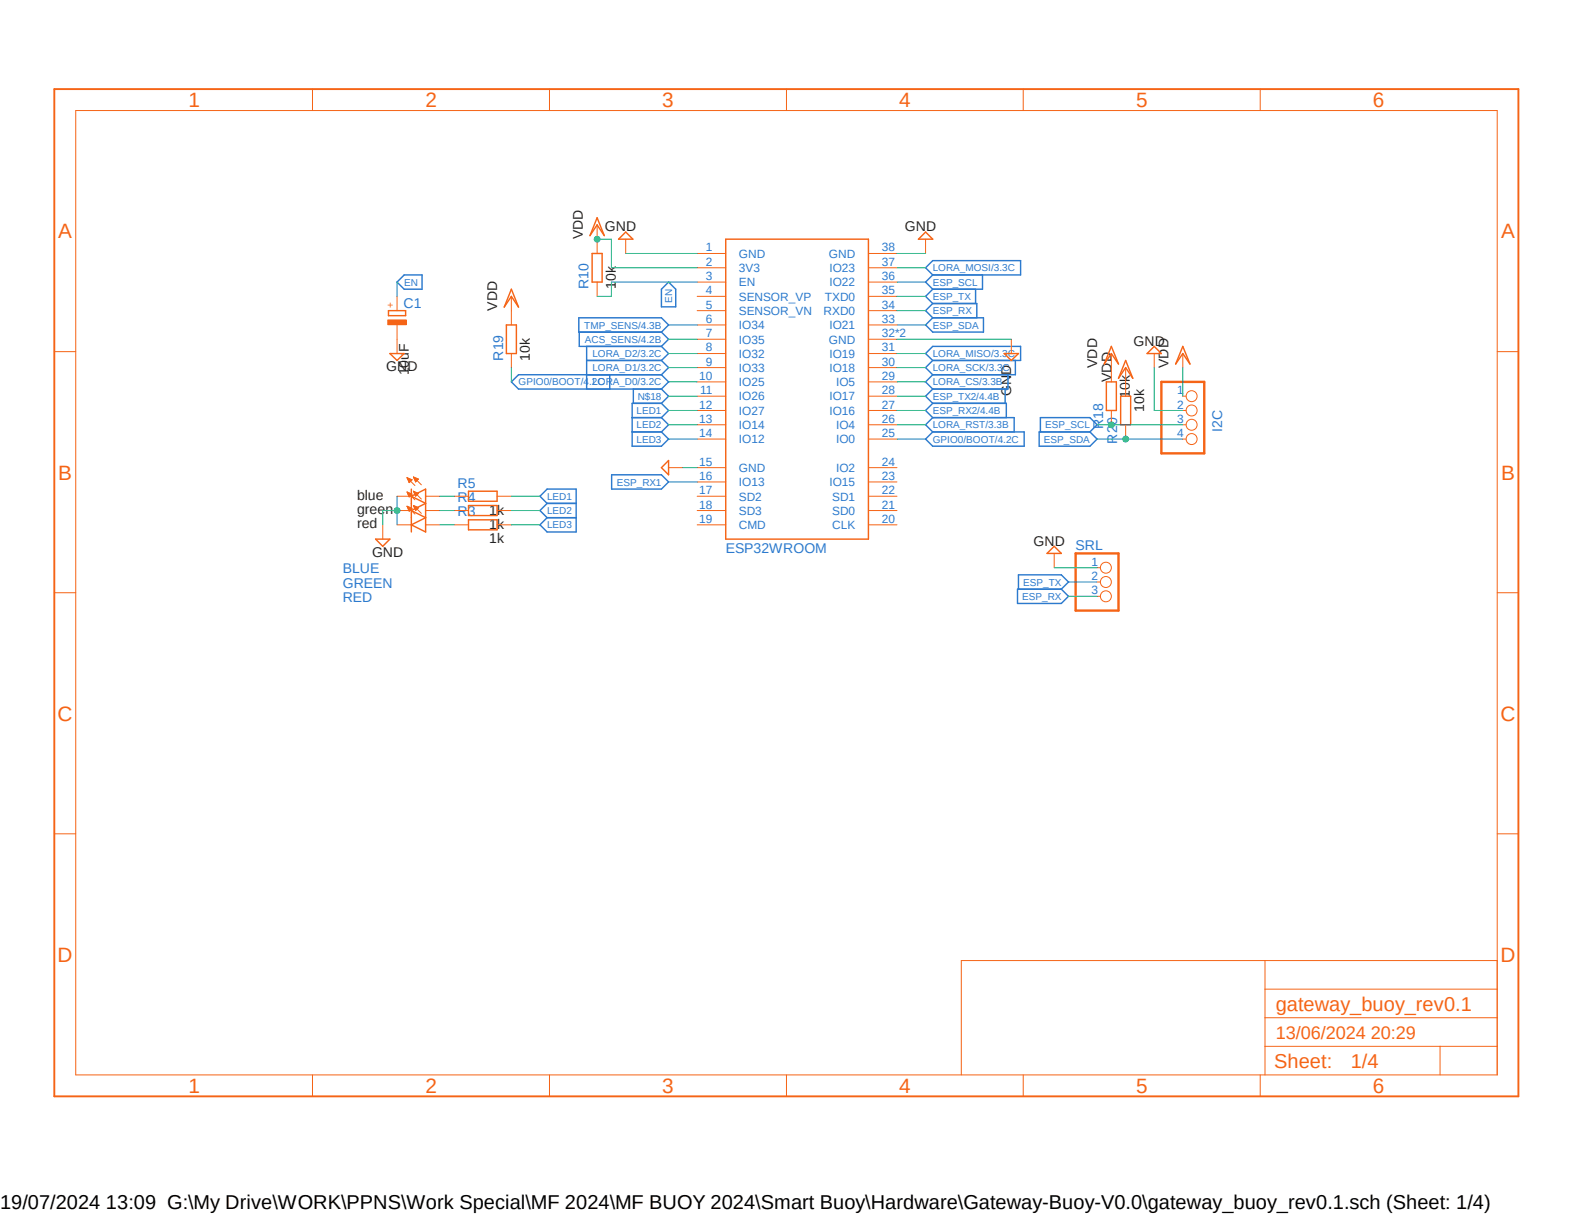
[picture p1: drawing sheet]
<svg xmlns="http://www.w3.org/2000/svg" width="279mm" height="216mm" viewBox="0 0 279 216" stroke-linecap="round" stroke-linejoin="round" font-family="sans-serif">
<path d="M9.1 15.5l261.2 179.9M270.3 15.5l-261.2 179.9" fill="none" stroke="#fff" stroke-width=".18"/>
<g fill="none" stroke="#2c7ace" stroke-width=".25">
<path d="M70.6 50.1l1.2-1.2h3.2v2.5h-3.2zM102.9 56.5h14.7l1.2 1.2-1.2 1.3h-14.7zM103 59v2.6h14.6M117.6 59l1.2 1.3-1.2 1.3M118.8 50.1l1.3 1.3v3.1h-2.5v-3.1zM164.5 47.6l1.3-1.3h15.6v2.6h-15.6zM165.8 53.9l-1.3 1.3 1.3 1.3M165.8 53.9h7.8v2.6M165.8 56.5h9v2.5h-9l-1.3-1.3zM165.8 51.4l-1.3 1.3 1.3 1.2M165.8 48.9l-1.3 1.2 1.3 1.3M173.4 51.4v2.5"/>
<path d="M174.6 48.9v2.5h-8.8M104.3 64.1h13.3M104.3 61.6v7.5M108.4 66.6v2.5M112.4 76.8h5.2M112.4 74.2h5.2M112.6 69.1v2.6M117.6 71.7h-5.2v7.6h5.2l1.2-1.3-1.2-1.2M117.6 66.6h-25.4l-1.3 1.3 1.3 1.2h25.4M117.6 61.6l1.2 1.2-1.2 1.3M117.6 64.1l1.2 1.2-1.2 1.3M117.6 66.6l1.2 1.3-1.2 1.2"/>
<path d="M117.6 69.1l1.2 1.3-1.2 1.3M117.6 71.7l1.2 1.2-1.2 1.3M117.6 74.2l1.2 1.3-1.2 1.3M164.5 78l1.3-1.2h16.2v2.5h-16.2zM164.5 62.8l1.3-1.2h15.6v2.5h-15.6zM165.8 64.1l-1.3 1.2 1.3 1.3M165.8 66.6l-1.3 1.3 1.3 1.2M165.8 74.2l-1.3 1.3 1.3 1.3M165.8 74.2h14.5v2.6M165.8 69.1l-1.3 1.3 1.3 1.3M165.8 71.7h13.1v2.5M165.8 71.7l-1.3 1.2 1.3 1.3"/>
<path d="M178.6 69.1v2.6M179.2 66.6v2.5h-13.4M180.5 64.1v2.5h-14.7M184.7 76.8h9l1.3 1.2-1.3 1.3h-9zM184.9 76.8v-2.6h8.8l1.3 1.3-1.3 1.3M97.2 89.5l-1.2-1.3 1.2-1.3h5.2v7.6h-5.2l-1.2-1.2 1.2-1.3M97.2 89.5l-1.2 1.2 1.2 1.3M97.2 89.5h5.2M97.2 92h5.2M108.7 84.4h8.9l1.2 1.2-1.2 1.3h-8.9zM180.8 104.7h7.8l1.3 1.3-1.3 1.2h-7.8zM181 104.7v-2.5h7.6l1.3 1.2-1.3 1.3"/>
</g>
<g fill="none" stroke="#f56416" stroke-width=".25">
<path d="M106.1 38.7l1.3 3.2-1.3-1.9-1.2 1.9zM69 55.2h3.1v.9h-3.1zM90 57.7h1.8v5.1h-1.8zM90.9 51.4l1.3 3.2-1.3-1.9-1.3 1.9zM105.2 45h1.8v5.1h-1.8zM111.2 41.2l1.3 1.3h-2.6zM129 42.5h25.3v53.3h-25.3zM164.5 41.2l1.3 1.3h-2.6zM178.5 62.8h2.5l-1.3 1.3zM205.1 61.6l1.3 1.2h-2.5zM210.2 61.6l1.3 3.1-1.3-1.9-1.2 1.9zM66.8 95.8h2.5l-1.3 1.3z"/>
<path d="M73.1 88.2l2.5-1.3v7.6l-2.5-1.2 2.5-1.3-2.5-1.3 2.5-1.2zM73.1 86.9v7.6M83.3 92.4h5v1.7h-5zM83.3 87.3h5v1.8h-5zM83.3 89.8h5v1.8h-5zM118.8 81.8v2.6l-1.2-1.3zM187.4 97.1l1.2 1.2h-2.5z"/>
</g>
<g fill="none" stroke="#f56416" stroke-width=".18">
<path d="M13.5 19.6h252.6v171.4h-252.6zM55.5 15.8v3.8M97.7 15.8v3.8M139.8 15.8v3.8M181.9 15.8v3.8M224 15.8v3.8M106.1 40v5M90.9 52.7v5M106.1 50.1v2.6M111.2 42.5v2.5M123.9 45h5.1M123.9 50.1h5.1"/>
<path d="M123.9 52.7h5.1M123.9 55.2h5.1M123.9 57.7h5.1M123.9 47.6h5.1M154.3 45h5.1M154.3 50.1h5.1M154.3 52.7h5.1M154.3 55.2h5.1M154.3 57.7h5.1M154.3 47.6h5.1M164.5 42.5v2.5M9.7 62.5h3.8"/>
<path d="M90.9 62.8v2.5M123.9 60.3h5.1M123.9 62.8h5.1M123.9 65.3h5.1M123.9 72.9h5.1M123.9 67.9h5.1M123.9 70.4h5.1M123.9 75.5h5.1M123.9 78h5.1M154.3 60.3h5.1M154.3 62.8h5.1M154.3 65.3h5.1"/>
<path d="M154.3 72.9h5.1M154.3 67.9h5.1M154.3 70.4h5.1M154.3 75.5h5.1M154.3 78h5.1M179.7 60.3v2.5M205.1 62.8v2.5M210.2 72.9h.6M210.2 70.4h.6M210.2 75.5h.6M210.2 78h.6M210.2 62.8v2.5"/>
<path d="M266.1 62.5h3.8M68 93.3v2.5M70.6 88.2h2.5M70.6 90.7h2.5M70.6 93.3h2.5M72.3 84.9l1.4 1.4M72.3 84.9h.1M72.3 84.9l.9 .4M72.3 84.9l.4 .9 .5-.5M72.3 87.4l1.4 1.4M72.3 87.4l.9 .4-.5 .5zM72.3 90l1.4 1.4"/>
<path d="M72.3 90l.9 .3-.5 .5zM72.4 85h.2M72.4 87.5h.1M72.4 90h.2M72.4 85.1h.4M72.4 87.7h.5M72.4 87.6h.3M72.4 90.1h.4M72.5 85.2h.5M72.5 87.8h.6M72.5 90.3h.5M72.5 85.3h.7"/>
<path d="M72.5 87.8h.7M72.5 90.3h.7M72.6 85.3h.6M72.6 87.9h.5M72.6 90.5h.5M72.6 90.4h.6M72.6 85.4h.5M72.6 88h.4M72.6 90.6h.4M72.6 85.6h.3M72.6 85.5h.4M72.6 88.1h.3"/>
<path d="M72.6 90.7h.3M72.7 85.7h.1M72.7 90.8h.1M72.7 88.3h.1M73.5 84.8l1.4 1.3M73.5 84.8l.9 .3-.5 .5zM73.5 87.3l1.4 1.4M73.5 87.3l.9 .4-.5 .5zM73.5 89.8l1.4 1.4M73.5 89.8l.9 .4-.5 .5zM73.5 89.9h.1M73.5 84.8h.1"/>
<path d="M73.5 87.4h.2M73.5 90h.3M73.6 85h.4M73.6 84.9h.2M73.6 87.5h.3M73.6 90h.4M73.6 85.1h.7M73.6 87.6h.5M73.6 90.1h.6M73.7 85.2h.6M73.7 87.7h.6M73.7 90.3h.7"/>
<path d="M73.7 85.3h.6M73.7 87.8h.5M73.7 87.8h.6M73.7 90.3h.6M73.7 85.3h.5M73.7 87.9h.4M73.7 90.4h.5M73.8 85.4h.3M73.8 88h.2M73.8 90.5h.3M73.8 85.5h.2M73.8 88.1h.2"/>
<path d="M73.8 90.6h.2M73.9 85.6h.1M73.9 90.7h.1M75.6 88.2h2.6M75.6 90.7h2.6M75.6 93.3h2.6M80.7 88.2h2.6M80.7 90.7h2.6M80.7 93.3h2.6M88.3 88.2h2.6M88.3 90.7h2.6M88.3 93.3h2.6"/>
<path d="M118.8 83.1h2.6M123.9 85.6h5.1M123.9 83.1h5.1M123.9 88.2h5.1M123.9 90.7h5.1M123.9 93.3h5.1M154.3 85.6h5.1M154.3 83.1h5.1M154.3 88.2h5.1M154.3 90.7h5.1M154.3 93.3h5.1M187.4 98.3v2.6"/>
<path d="M9.7 105.3h3.8M195 100.9h.5M195 103.4h.5M195 106h.5M266.1 105.3h3.8M9.7 148.2h3.8M266.1 148.2h3.8M224.8 170.7v20.3M224.8 175.8h41.3M266.1 170.7h-95.2v20.3M55.5 191v3.8M97.7 191v3.8"/>
<path d="M139.8 191v3.8M181.9 191v3.8M224 191v3.8M224.8 185.9h41.3M224.8 180.8h41.3M255.9 185.9v5.1"/>
<circle cx="211.8" cy="75.5" r=".98"/>
<circle cx="211.8" cy="70.4" r=".98"/>
<circle cx="211.8" cy="72.9" r=".98"/>
<circle cx="211.8" cy="78" r=".98"/>
<circle cx="196.6" cy="103.4" r=".98"/>
<circle cx="196.6" cy="106" r=".98"/>
<circle cx="196.6" cy="100.9" r=".98"/>
</g>
<path d="M9.7 15.8h260.2v179h-260.2z" fill="none" stroke="#f56416" stroke-width=".34"/>
<path d="M206.4 67.9h7.6v12.7h-7.6zM191.2 98.3h7.6v10.2h-7.6z" fill="none" stroke="#f56416" stroke-width=".42"/>
<path d="M68.9 56.9h3.3v.8h-3.3z" fill-rule="evenodd" fill="#f56416"/>
<path d="M68.9 56.9h3.3v.8h-3.3zM70.6 52.7v2.5M70.6 57.7v5.1M197.5 62.8v5.1M197.5 72.9v2.6M200.1 65.3v5.1M200.1 75.5v2.5" fill="none" stroke="#f56416" stroke-width=".18"/>
<path d="M69.3 62.8h2.5l-1.2 1.3zM196.6 67.9h1.8v5h-1.8zM197.5 61.6l1.3 3.1-1.3-1.9-1.2 1.9zM199.2 70.4h1.8v5.1h-1.8zM200.1 64.1l1.2 3.1-1.2-1.9-1.3 1.9z" fill="none" stroke="#f56416" stroke-width=".25"/>
<path d="M106.1 42.5h2.6v5.1h15.2M159.4 55.2h5.1M159.4 52.7h5.1M189.9 106h5.1M189.9 103.4h5.1" fill="none" stroke="#0dab76" stroke-width=".18"/>
<circle cx="106.1" cy="42.5" r=".51" fill="#0dab76"/>
<g fill="none" stroke="#0dab76" stroke-width=".18">
<path d="M111.2 45h12.7M118.8 57.7h5.1M159.4 45h5.1M90.9 65.3v2.6M118.8 60.3h5.1M118.8 62.8h5.1M118.8 65.3h5.1M159.4 78h5.1M159.4 60.3h20.3M210.2 65.3v5.1M70.6 88.2v2.5M121.4 83.1h2.5"/>
<circle cx="106.1" cy="42.5" r=".51"/>
</g>
<circle cx="70.6" cy="90.7" r=".51" fill="#0dab76"/>
<g fill="none" stroke="#0dab76" stroke-width=".18">
<path d="M70.6 50.1v2.6M123.9 50.1h-15.2v2.6h-2.6M159.4 47.6h5.1M118.8 72.9h5.1M118.8 67.9h5.1M118.8 75.5h5.1M118.8 70.4h5.1M118.8 78h5.1M159.4 72.9h5.1M159.4 62.8h5.1M159.4 65.3h5.1M159.4 67.9h5.1"/>
<path d="M159.4 75.5h5.1M159.4 70.4h5.1M195 78h15.2M205.1 65.3v7.6h5.1M68 93.3v-2.6h2.6v2.6M78.2 90.7h2.5M78.2 93.3h2.5M78.2 88.2h2.5M90.9 90.7h5.1M90.9 93.3h5.1M90.9 88.2h5.1M118.8 85.6h5.1"/>
<path d="M187.4 100.9h7.6"/>
<circle cx="70.6" cy="90.7" r=".51"/>
</g>
<circle cx="200.1" cy="78" r=".51" fill="#0dab76"/>
<g fill="none" stroke="#0dab76" stroke-width=".18">
<path d="M159.4 57.7h5.1M195 75.5h15.2"/>
<circle cx="200.1" cy="78" r=".51"/>
</g>
<circle cx="197.5" cy="75.5" r=".51" fill="#0dab76"/>
<g fill="none" stroke="#0dab76" stroke-width=".18">
<path d="M159.4 50.1h5.1"/>
<circle cx="197.5" cy="75.5" r=".51"/>
</g>
<g font-size="3.7" fill="#f56416">
<text x="33.5" y="19">1</text>
<text x="75.6" y="19">2</text>
<text x="117.7" y="19">3</text>
<text x="159.8" y="19">4</text>
<text x="201.9" y="19">5</text>
<text x="244" y="19">6</text>
<text x="10.3" y="42.4">A</text>
<text x="266.8" y="42.4">A</text>
<text x="10.3" y="85.2">B</text>
<text x="266.8" y="85.2">B</text>
<text x="10.2" y="128.1">C</text>
<text x="266.7" y="128.1">C</text>
<text x="10.2" y="170.9">D</text>
<text x="266.7" y="170.9">D</text>
<text x="33.5" y="194.2">1</text>
<text x="75.6" y="194.2">2</text>
<text x="117.7" y="194.2">3</text>
<text x="159.8" y="194.2">4</text>
<text x="201.9" y="194.2">5</text>
<text x="244" y="194.2">6</text>
</g>
<g font-size="3.6" fill="#f56416">
<text x="226.7" y="179.6">gateway_buoy_rev0.1</text>
<text x="226.5" y="189.9">Sheet:</text>
<text x="240.1" y="189.7">1/4</text>
</g>
<text font-size="3.6" x="0" y="214.9">19/07/2024 13:09 G:\My Drive\WORK\PPNS\Work Special\MF 2024\MF BUOY 2024\Smart Buoy\Hardware\Gateway-Buoy-V0.0\gateway_buoy_rev0.1.sch (Sheet: 1/4)</text>
<text font-size="3.2" fill="#f56416" x="226.7" y="184.7">13/06/2024 20:29</text>
<g font-size="2.5" fill="#282828">
<text x="107.5" y="41.1">GND</text>
<text x="160.8" y="41.1">GND</text>
<text x="103.6" y="42.5" transform="rotate(-90 103.6 42.5)">VDD</text>
<text x="109.4" y="51.4" transform="rotate(-90 109.4 51.4)">10k</text>
<text x="88.3" y="55.2" transform="rotate(-90 88.3 55.2)">VDD</text>
<text x="68.7" y="66">GND</text>
<text x="94.2" y="64.1" transform="rotate(-90 94.2 64.1)">10k</text>
<text x="195" y="65.4" transform="rotate(-90 195 65.4)">VDD</text>
<text x="201.5" y="61.4">GND</text>
<text x="207.7" y="65.4" transform="rotate(-90 207.7 65.4)">VDD</text>
<text x="72.6" y="66.7" transform="rotate(-90 72.6 66.7)">10uF</text>
<text x="179.7" y="70.4" transform="rotate(-90 179.7 70.4)">GND</text>
<text x="197.5" y="67.9" transform="rotate(-90 197.5 67.9)">VDD</text>
<text x="200.8" y="70.7" transform="rotate(-90 200.8 70.7)">10k</text>
<text x="203.4" y="73.2" transform="rotate(-90 203.4 73.2)">10k</text>
<text x="63.5" y="88.8">blue</text>
<text x="63.5" y="91.4">green</text>
<text x="63.5" y="93.9">red</text>
<text x="87" y="94">1k</text>
<text x="87" y="91.5">1k</text>
<text x="66.1" y="99">GND</text>
<text x="87" y="96.6">1k</text>
<text x="183.7" y="96.9">GND</text>
</g>
<g font-size="2.5" fill="#2c7ace">
<text x="104.6" y="51.4" transform="rotate(-90 104.6 51.4)">R10</text>
<text x="71.7" y="54.7">C1</text>
<text x="89.4" y="64.1" transform="rotate(-90 89.4 64.1)">R19</text>
<text x="196" y="76.3" transform="rotate(-90 196 76.3)">R18</text>
<text x="217.2" y="76.8" transform="rotate(-90 217.2 76.8)">I2C</text>
<text x="198.6" y="78.8" transform="rotate(-90 198.6 78.8)">R20</text>
<text x="81.3" y="89.2">R4</text>
<text x="81.3" y="86.7">R5</text>
<text x="81.3" y="91.8">R3</text>
<text x="60.9" y="101.9">BLUE</text>
<text x="129" y="98.3">ESP32WROOM</text>
<text x="191.2" y="97.7">SRL</text>
<text x="60.9" y="104.4">GREEN</text>
<text x="60.9" y="107">RED</text>
</g>
<g font-size="2.1" fill="#2c7ace">
<text x="125.4" y="44.7">1</text>
<text x="125.4" y="47.2">2</text>
<text x="131.3" y="45.8">GND</text>
<text x="147.3" y="45.8">GND</text>
<text x="156.7" y="47.2">37</text>
<text x="156.7" y="44.7">38</text>
<text x="125.4" y="49.7">3</text>
<text x="125.4" y="52.3">4</text>
<text x="131.3" y="50.9">EN</text>
<text x="131.3" y="53.4">SENSOR_VP</text>
<text x="131.3" y="48.3">3V3</text>
<text x="146.6" y="53.4">TXD0</text>
<text x="147.4" y="48.3">IO23</text>
<text x="147.4" y="50.9">IO22</text>
<text x="156.7" y="49.7">36</text>
<text x="156.7" y="52.3">35</text>
<text x="125.4" y="54.8">5</text>
<text x="125.4" y="57.4">6</text>
<text x="125.4" y="59.9">7</text>
<text x="131.3" y="56">SENSOR_VN</text>
<text x="131.3" y="58.5">IO34</text>
<text x="146.4" y="56">RXD0</text>
<text x="147.4" y="58.5">IO21</text>
<text x="156.7" y="54.8">34</text>
<text x="156.7" y="57.4">33</text>
<text x="156.7" y="59.9">32*2</text>
<text x="125.4" y="62.4">8</text>
<text x="125.4" y="65">9</text>
<text x="131.3" y="61">IO35</text>
<text x="131.3" y="63.6">IO32</text>
<text x="147.3" y="61">GND</text>
<text x="147.4" y="63.6">IO19</text>
<text x="156.7" y="65">30</text>
<text x="156.7" y="62.4">31</text>
<text x="124.2" y="67.5">10</text>
<text x="124.4" y="70.1">11</text>
<text x="131.3" y="66.1">IO33</text>
<text x="131.3" y="68.6">IO25</text>
<text x="131.3" y="71.2">IO26</text>
<text x="147.4" y="66.1">IO18</text>
<text x="147.4" y="71.2">IO17</text>
<text x="148.6" y="68.6">IO5</text>
<text x="156.7" y="67.5">29</text>
<text x="156.7" y="70.1">28</text>
<text x="209.3" y="70.1">1</text>
<text x="124.2" y="72.6">12</text>
<text x="124.2" y="75.1">13</text>
<text x="124.2" y="77.7">14</text>
<text x="131.3" y="73.7">IO27</text>
<text x="131.3" y="76.2">IO14</text>
<text x="147.4" y="73.7">IO16</text>
<text x="148.6" y="76.2">IO4</text>
<text x="156.7" y="72.6">27</text>
<text x="156.7" y="75.1">26</text>
<text x="156.7" y="77.7">25</text>
<text x="209.3" y="72.6">2</text>
<text x="209.3" y="75.1">3</text>
<text x="209.3" y="77.7">4</text>
<text x="124.2" y="82.8">15</text>
<text x="131.3" y="78.8">IO12</text>
<text x="131.3" y="83.9">GND</text>
<text x="148.6" y="78.8">IO0</text>
<text x="148.6" y="83.9">IO2</text>
<text x="156.7" y="82.8">24</text>
<text x="124.2" y="85.3">16</text>
<text x="124.2" y="87.8">17</text>
<text x="131.3" y="86.4">IO13</text>
<text x="131.3" y="88.9">SD2</text>
<text x="147.4" y="86.4">IO15</text>
<text x="147.9" y="88.9">SD1</text>
<text x="156.7" y="85.3">23</text>
<text x="156.7" y="87.8">22</text>
<text x="124.2" y="90.4">18</text>
<text x="124.2" y="92.9">19</text>
<text x="131.3" y="91.5">SD3</text>
<text x="131.3" y="94">CMD</text>
<text x="147.9" y="94">CLK</text>
<text x="147.9" y="91.5">SD0</text>
<text x="156.7" y="92.9">20</text>
<text x="156.7" y="90.4">21</text>
<text x="194" y="100.5">1</text>
<text x="194" y="103.1">2</text>
<text x="194" y="105.6">3</text>
</g>
<g font-size="1.8" fill="#2c7ace">
<text x="71.8" y="50.8">EN</text>
<text x="119.5" y="53.8" transform="rotate(-90 119.5 53.8)">EN</text>
<text x="165.8" y="53.3">ESP_TX</text>
<text x="165.8" y="48.2">LORA_MOSI/3.3C</text>
<text x="165.8" y="50.8">ESP_SCL</text>
<text x="103.8" y="58.4">TMP_SENS/4.3B</text>
<text x="165.8" y="55.8">ESP_RX</text>
<text x="165.8" y="58.4">ESP_SDA</text>
<text x="104" y="60.9">ACS_SENS/4.2B</text>
<text x="105.3" y="63.5">LORA_D2/3.2C</text>
<text x="105.3" y="66">LORA_D1/3.2C</text>
<text x="165.8" y="63.5">LORA_MISO/3.3C</text>
<text x="165.8" y="66">LORA_SCK/3.3C</text>
<text x="92.2" y="68.5">GPIO0/BOOT/4.2C</text>
<text x="105.3" y="68.5">LORA_D0/3.2C</text>
<text x="113.4" y="71">N$18</text>
<text x="165.8" y="68.5">LORA_CS/3.3B</text>
<text x="165.8" y="71">ESP_TX2/4.4B</text>
<text x="113.2" y="73.6">LED1</text>
<text x="113.2" y="76.1">LED2</text>
<text x="165.8" y="76.1">LORA_RST/3.3B</text>
<text x="165.8" y="73.6">ESP_RX2/4.4B</text>
<text x="185.8" y="76.1">ESP_SCL</text>
<text x="113.2" y="78.7">LED3</text>
<text x="165.8" y="78.7">GPIO0/BOOT/4.2C</text>
<text x="185.5" y="78.7">ESP_SDA</text>
<text x="97.2" y="88.8">LED1</text>
<text x="109.6" y="86.3">ESP_RX1</text>
<text x="97.2" y="91.4">LED2</text>
<text x="97.2" y="93.9">LED3</text>
<text x="181.7" y="106.6">ESP_RX</text>
<text x="181.9" y="104.1">ESP_TX</text>
</g>
<text font-size="1.8" fill="#f56416" x="70" y="54.8" transform="rotate(-90 70 54.8)">+</text>
</svg>
